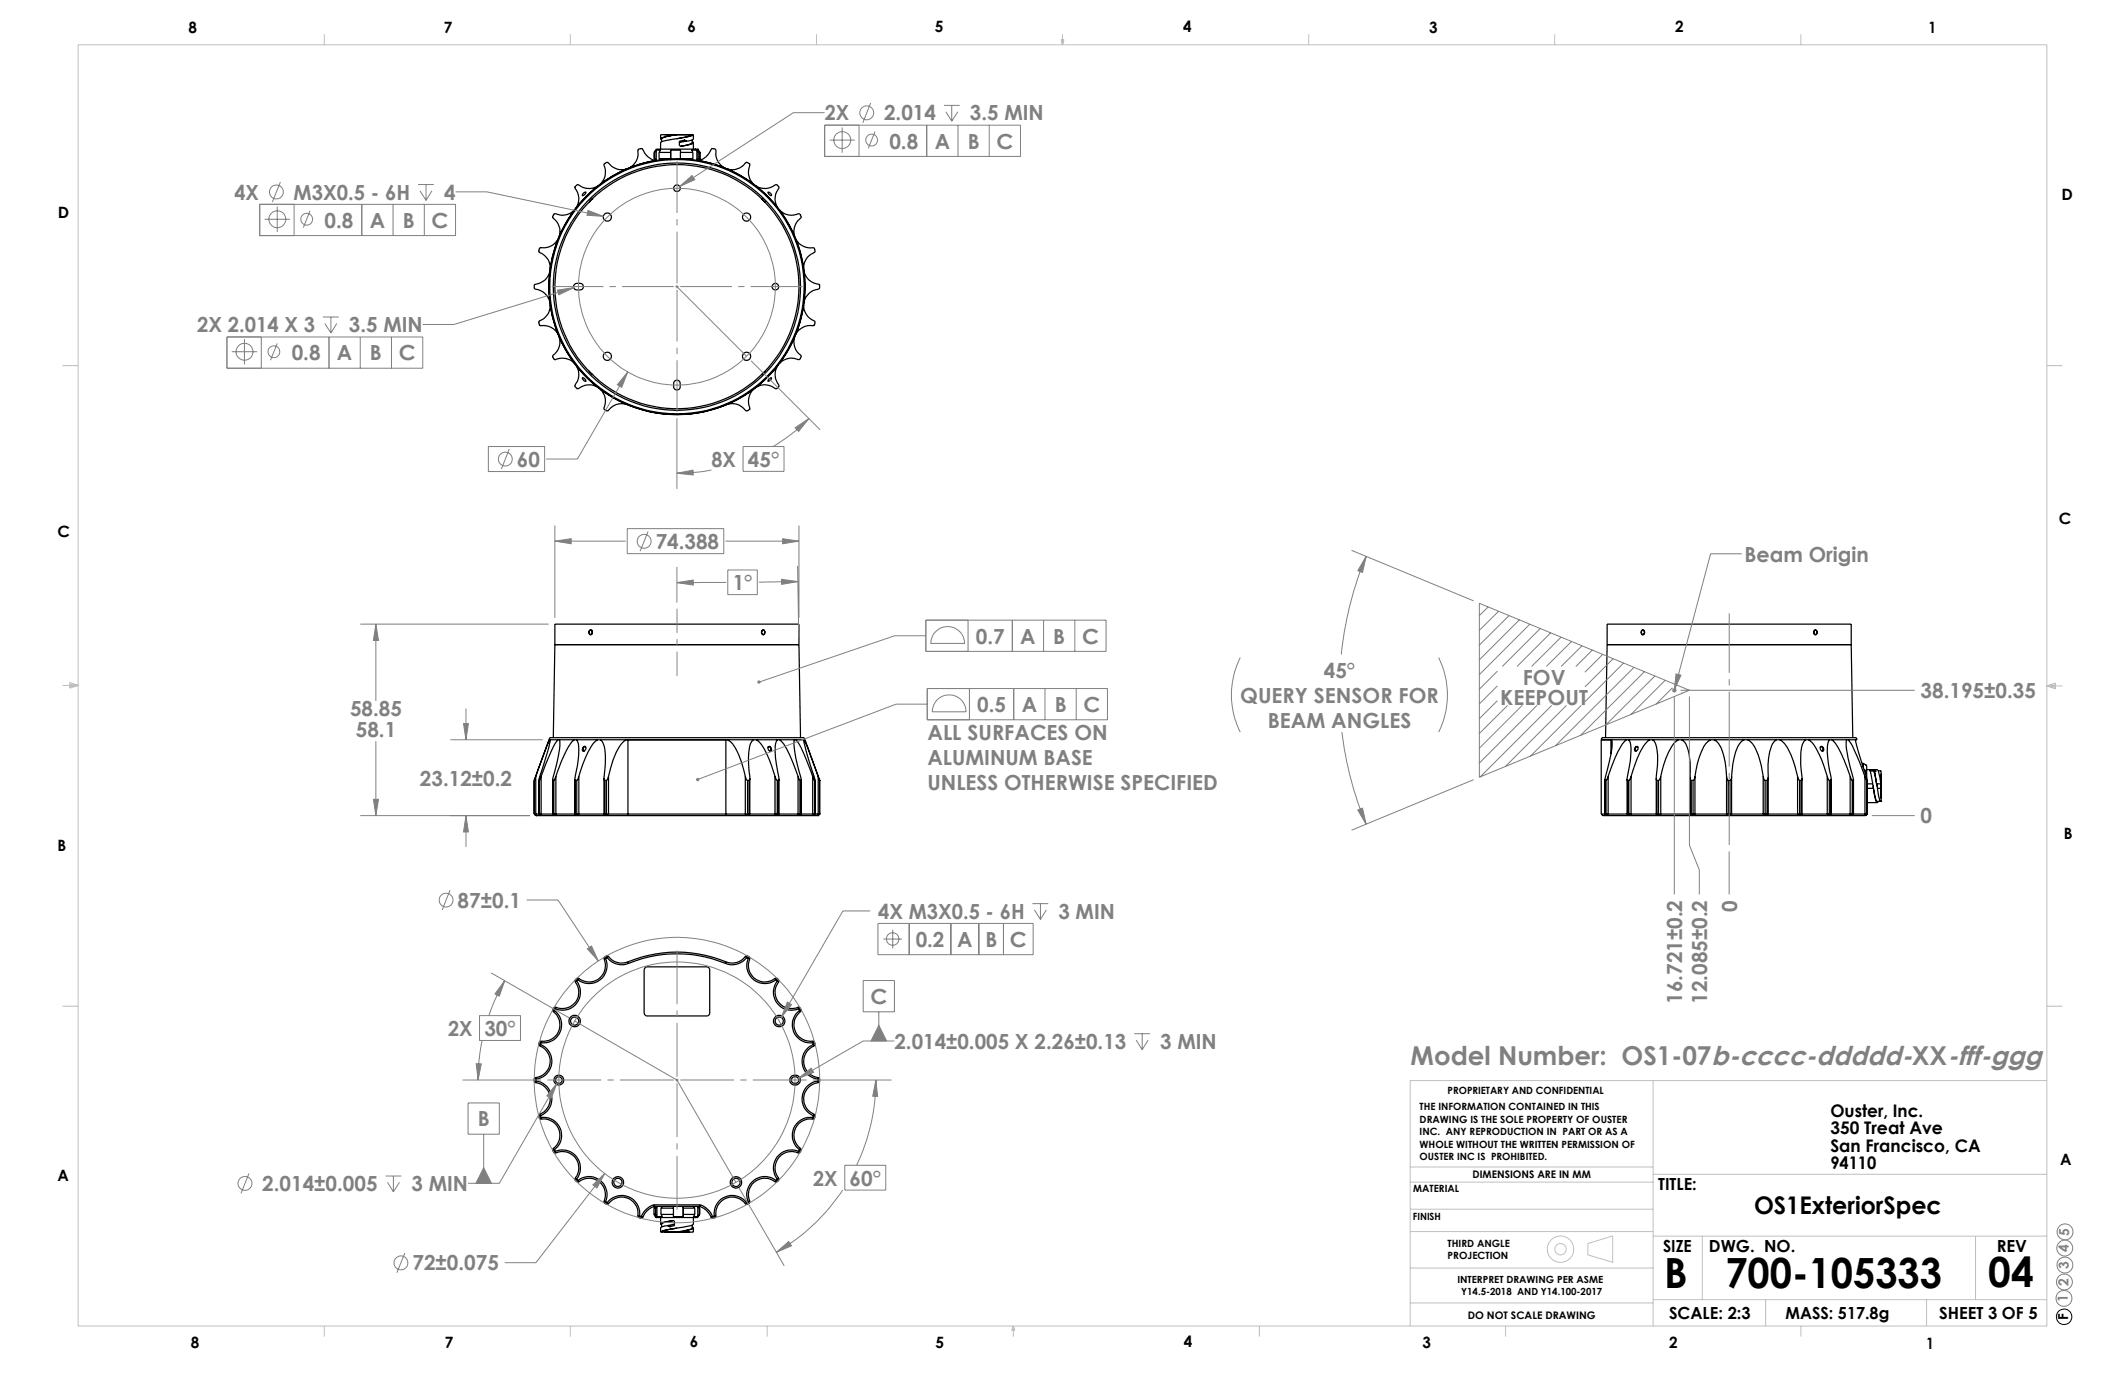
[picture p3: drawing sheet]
<svg xmlns="http://www.w3.org/2000/svg" width="432mm" height="279mm" viewBox="0 0 432 279" stroke-linecap="round" stroke-linejoin="round" font-family="sans-serif">
<g fill="none" stroke="#000" stroke-width=".25">
<path d="M118.6 39.2l.4-.2a.53 .53 0 0 1-.7 .7zM121.5 37.8a27 27 0 0 0-4.4 4.4M121.5 37.8a3.6 3.6 0 0 1-4.1-.3l-.2 .1-.4 .5a3.5 3.5 0 0 1 .3 4.1M122 37.4l-.5 .4M127.3 34.3a27.5 27.5 0 0 0-5.3 3.1M127.3 34.3a3.5 3.5 0 0 1-3.8-1.3h-.2l-.5 .4a3.9 3.9 0 0 1-.8 4M127.9 34.1l-.6 .2M132.9 31h.1M132.9 32.2h.1M132.9 31v1.2M132.9 32.2l.3 .4M133 31v1.2"/>
<path d="M133.3 30.5h.9l-.3 .5M133.3 30.5l-.3 .5M133.3 30.5v2.1l-.3-.4M133.4 32.6l-3.5 .8-2 .7M133.5 32.6a3.3 3.3 0 0 1-2.9-2.3l-.4-.1-.6 .3a3.4 3.4 0 0 1-1.7 3.6M133.9 32.2h2.4M133.9 32.2l.3 .3M133.9 31v1.2M135 27.4h5.1M136.2 27.6h.1M136.2 27.4h-2v.9l.2 .1M136.2 27.6l-2 .5"/>
<path d="M136.2 27.4v.2M136.2 27.4h.1M136.3 30.5h2v.5M136.3 30.5v.5h-2.4M136.3 32.2v.4M136.3 30.5v1.8M136.3 27.6l-1.7 .4-.2 .2v.6M136.3 27.4h1.2M136.3 27.4v.2M137.5 27.4l-1.2 .2M137.5 27.4h3.2M138.3 31h2.5"/>
<path d="M138.3 31v1.2h2.5M138.3 29.7h.1M138.4 29.7h.1M139 28.5h.1M139 28.5l-.8 .1-.2 .4a.5 .5 0 0 0 .4 .7M139 28.5h.1h-.1M139 28.5h.2M139.1 28.5l.1 .1M139.1 28.5h.1M139.2 28.6l.4 .1M139.2 28.6l.1 .1M139.2 28.6h.1"/>
<path d="M139.2 28.5l.1 .1M139.3 28.7h.1M139.3 28.7l-1.2 .3M140.6 29l-.8 .4-1.4 .3M140.7 28.4v.6M140.7 27.4h.2v.9l-.8 .3h-.8M140.7 27.4l-.6 .3-2.6 .5M140.7 28.8l.2 .1v1.4M140.8 32.2l-.2 .3M140.8 31v1.2M140.9 29.1l-.8 .3-1.7 .3M140.9 27.4l-1.1 .4-5.4 1-.2 .1v1.4"/>
<path d="M141.2 30.3h.1M141.6 30.5l.3 .5M141.6 30.5h-1.1l.3 .5M141.6 30.5v2.1l.3-.4M141.6 32.6a3.3 3.3 0 0 0 3-2.3l.3-.1 .6 .3a3.5 3.5 0 0 0 1.7 3.6M141.7 32.6l3.5 .8 2 .7M141.7 30.3h-8.4l-.4 .7M141.7 30.3h.1M141.7 30.3l.5 .7M141.9 31h.3M141.9 32.2h.3M141.9 31v1.2"/>
<path d="M142.2 32.2h.1M142.2 31h.1M142.2 32.2l-.3 .4M142.2 31v1.2M147.2 34.1l.6 .2M147.8 34.3a28.7 28.7 0 0 1 5.3 3.1M147.8 34.3a3.6 3.6 0 0 0 3.9-1.3l.2 .1 .5 .3a3.9 3.9 0 0 0 .7 4M153.1 37.4l.5 .4M153.6 37.8a25.5 25.5 0 0 1 4.4 4.4M153.6 37.8a3.7 3.7 0 0 0 4.1-.3l.2 .1 .4 .5a3.6 3.6 0 0 0-.4 3.8l.1 .3M156.1 39.1a.66 .66 0 0 1 .6 .7l-.4-.3zM111.7 55.2a27.1 27.1 0 0 0 0 6.1"/>
<path d="M111.7 55.2a3.5 3.5 0 0 1-3.1 2.7v.7a4.7 4.7 0 0 1 2.7 1.7l.4 1M111.8 54.5l-.1 .7M113.4 48.6a28.6 28.6 0 0 0-1.6 5.9M113.4 48.6a3.6 3.6 0 0 1-3.7 1.8l-.1 .3a.44 .44 0 0 0 .1 .6 3.2 3.2 0 0 1 2.1 3.2M113.6 48l-.2 .6M116.6 57.9l.4-.3h.9a.67 .67 0 0 1 .6 .6 .67 .67 0 0 1-.6 .7h-.9a.65 .65 0 0 1-.4-1zM116.7 42.7a30.6 30.6 0 0 0-3.1 5.3M116.7 42.7a3.5 3.5 0 0 1-4 .7l-.4 .7a3.7 3.7 0 0 1 1.3 3.9M117.1 42.2l-.4 .5M119.7 41h.1M120.3 40.4h.1M120.3 40.4l-.6 .6"/>
<path d="M154.8 40.4h.1M154.8 40.4l.6 .6M155.4 41h.1M158 42.2l.4 .5M158.4 42.7a27.7 27.7 0 0 1 3.1 5.3M158.4 42.7a3.6 3.6 0 0 0 4 .8l.2 .2a.43 .43 0 0 1 .1 .6 3.4 3.4 0 0 0-1.2 3.7M161.5 48l.2 .6M161.7 48.6a23.8 23.8 0 0 1 1.6 5.9M161.7 48.6a3.9 3.9 0 0 0 3.7 1.8l.2 .5v.3a3.4 3.4 0 0 0-2.3 3.3M163.3 54.5l.1 .7M163.4 55.2a22.6 22.6 0 0 1 0 6.1M163.4 55.2a3.6 3.6 0 0 0 3.1 2.7v.7a6 6 0 0 0-2.4 1.3l-.4 .7-.3 .7"/>
<path d="M111.7 61.3l.1 .6M111.8 61.9a28.6 28.6 0 0 0 1.6 6M111.8 61.9a3.5 3.5 0 0 1-2.3 3.4l.1 .6 .2 .2a3.5 3.5 0 0 1 3.6 1.8M113.4 67.9l.2 .6M113.6 68.5a28.7 28.7 0 0 0 3.1 5.3M113.6 68.5a3.6 3.6 0 0 1-1.3 3.9l.4 .7a3.7 3.7 0 0 1 4 .7M116.7 73.8l.4 .5M117.1 74.3a25.5 25.5 0 0 0 4.4 4.4M117.1 74.3a3.5 3.5 0 0 1-.3 4.1l.1 .3 .5 .3a3.5 3.5 0 0 1 4.1-.3M118.4 76.8a.66 .66 0 0 1 .6 .7l-.4-.2zM119.7 75.5h.1M119.7 75.5l.6 .6"/>
<path d="M120.3 76.1h.1M121.5 78.7l.5 .4M122 79.1a25.2 25.2 0 0 0 5.3 3.1M122 79.1a3.5 3.5 0 0 1 .7 3.9l.3 .3a.43 .43 0 0 0 .6 .1 3.4 3.4 0 0 1 3.7-1.2M137.2 77.3a.65 .65 0 0 1 1 .6v.7a.67 .67 0 0 1-.7 .6 .67 .67 0 0 1-.6-.6v-.9zM153.1 79.1a26.1 26.1 0 0 1-5.3 3.1M153.1 79.1a4 4 0 0 0-.7 4l-.5 .4h-.3a3.5 3.5 0 0 0-3.8-1.3M153.6 78.7l-.5 .4M154.8 76.1h.1M155.4 75.5h.1M155.4 75.5l-.6 .6M156.3 77l.4-.3a.54 .54 0 0 1-.7 .7z"/>
<path d="M158 74.3a24.1 24.1 0 0 1-4.4 4.4M158 74.3a4.1 4.1 0 0 0 .3 4.2l-.1 .2a.46 .46 0 0 1-.7 .2 3.3 3.3 0 0 0-3.9-.2M158.4 73.8l-.4 .5M161.5 68.5a26.1 26.1 0 0 1-3.1 5.3M161.5 68.5a3.8 3.8 0 0 0 1.3 3.9l-.2 .6-.3 .1a3.5 3.5 0 0 0-3.9 .7M161.7 67.9l-.2 .6M163.3 61.9a23.8 23.8 0 0 1-1.6 6M163.3 61.9a4 4 0 0 0 2.3 3.5v.2a.49 .49 0 0 1-.5 .6 3.4 3.4 0 0 0-3.4 1.7M163.4 61.3l-.1 .6M127.3 82.2h.1a26.2 26.2 0 0 0 20.4 0M112.7 131h49.6M112.7 131v-4.2h49.6v4.2"/>
<path d="M112.7 131l-.3 18.9M119.8 128.1a.4 .4 0 0 1 .5 .1 .4 .4 0 0 1 0 .5 .37 .37 0 0 1-.5 .2 .37 .37 0 0 1-.1-.6zM119.8 128.2a.36 .36 0 0 1 .5 .3 .36 .36 0 0 1-.5 .3l-.1-.3zM119.9 128.9l.2 .1M120.1 128l-.2 .1M154.9 128.1a.46 .46 0 0 1 .6 .3 .46 .46 0 0 1-.4 .6l-.4-.4zM154.9 128.2a.36 .36 0 0 1 .5 .3 .36 .36 0 0 1-.5 .3l-.1-.3zM155 128l.2 .1M155.2 128.9l-.2 .1M162.3 131l.4 18.9M326.6 131h49.6M326.6 131v-4.2h49.6v4.2"/>
<path d="M326.6 131l-.4 18.9M333.6 128.2a.37 .37 0 0 1 .6 .3 .37 .37 0 0 1-.6 .3zM333.6 128.1a.46 .46 0 0 1 .6 .3 .46 .46 0 0 1-.2 .5 .48 .48 0 0 1-.5-.3 .48 .48 0 0 1 .1-.5zM333.7 128.9l.2 .1M333.9 128l-.2 .1M368.7 128.1a.46 .46 0 0 1 .6 .3 .46 .46 0 0 1-.3 .5 .48 .48 0 0 1-.5-.2 .48 .48 0 0 1 .2-.6zM368.8 128.1a.41 .41 0 0 1 .4 .4 .41 .41 0 0 1-.4 .4l-.2-.4zM368.9 128l.1 .1M369 128.9l-.1 .1M376.2 131l.3 18.9M108.5 158.6h.1M108.5 158.6v6.8"/>
<path d="M108.9 157.8l-.4 .8M108.9 157.8v7.6M109.5 158.5v6.9M109.5 158.6h.1M109.5 158.6v6.8M109.6 158.6v6.8M110 157.8l-.4 .8M110 157.8v7.6M111.5 150.3h.2M111.5 150.3l.2-.4h51.7l.1 .4M111.5 150.3l-3 8.3M111.7 150.3l-2.8 7.5"/>
<path d="M111.7 150.3h.1M111.8 150.3a24.2 24.2 0 0 1-1.4 5.3l-.9 3M111.8 150.3h1.6M112.3 158.4v7M112.4 158.6h.1M112.4 158.6v6.8M112.5 158.6v6.8M113 157.8l-.5 .8M113 157.8v7.6M113.4 150.3l-.1 .1a30.3 30.3 0 0 0-3.3 7.4M113.4 150.3h.2M113.6 150.3l.1 .1a5.6 5.6 0 0 1-.2 3.1l-1.2 4.7 .1 .4"/>
<path d="M113.6 150.3h3.1M116.7 150.3a6.6 6.6 0 0 0-2 3.1l-1.7 4.4M116.7 150.3h.4M116.8 158.3v7.1M116.9 158.6h.3M116.9 158.6v6.8M117.1 150.3l.4 .9 .1 1.1a26.9 26.9 0 0 1-.8 5.8l.1 .5M117.1 150.3h4.4M117.2 158.6v6.8M117.6 157.8l-.4 .8M117.6 157.8v7.6M118.5 151.8l.2-.1a.48 .48 0 0 1 .3 .6 .48 .48 0 0 1-.6 .2z"/>
<path d="M118.9 151.7h-.2M119 151.8a.4 .4 0 0 0-.5 .3 .4 .4 0 0 0 .2 .5M121.5 150.3l-.2 .1a5.3 5.3 0 0 0-1.8 2.4l-1.1 2.5-.8 2.5M121.5 150.3h.5M122 150.3a3.6 3.6 0 0 1 1 3.2l-.3 4.4 .1 .6 .1 .1M122 150.3h5.3M122.7 158.1v7.3M122.9 158.6h.3M122.9 158.6v6.8M123.2 158.6v6.8M123.6 157.8l-.1 .5-.3 .3M123.6 157.8v7.6"/>
<path d="M127.3 150.3a4 4 0 0 0-2.1 2.5l-.6 1.6-1 3.4M127.3 150.3h.3M127.6 150.3h19.9M127.6 150.3v15.1M147.5 150.3h.3M147.5 150.3v15.1M147.8 150.3a5.1 5.1 0 0 1 2.3 3.2l1.3 4.3M147.8 150.3h5.3M151.4 157.8l.2 .4 .3 .4M151.4 157.8v7.6M151.9 158.6h.3M151.9 158.6v6.8"/>
<path d="M152.2 158.6v6.8M152.4 158.1v7.3M153.1 150.3a1.82 1.82 0 0 0-.8 1.4 26.7 26.7 0 0 0 .1 6.7l-.2 .2M153.1 150.3h.5M153.6 150.3l1.1 .9 .7 1.1a27.6 27.6 0 0 1 2.1 5.5M153.6 150.3h4.4M156.1 151.9v-.1a.4 .4 0 0 1 .5 .2 .4 .4 0 0 1-.2 .6M156.1 151.7a.52 .52 0 0 1 .6 .3 .52 .52 0 0 1-.1 .6 .63 .63 0 0 1-.5-.9zM156.2 151.7h.2M157.5 157.8l.4 .8M157.5 157.8v7.6M157.9 158.6h.3"/>
<path d="M157.9 158.6v6.8M158 150.3a1.8 1.8 0 0 0-.5 1.4 27.7 27.7 0 0 0 .8 6.4l-.1 .5M158 150.3h.4M158.2 158.6v6.8M158.3 158.3v7.1M158.4 150.3l.9 .9 .6 1.1 2.3 5.5M158.4 150.3h3.1M161.5 150.3l-.1 .1a19 19 0 0 0 1.3 7.6l.1 .6M161.5 150.3h.2M161.7 150.3l.3 .3a29.5 29.5 0 0 1 3.1 7.2M161.7 150.3h1.6M162.2 157.8l.4 .8"/>
<path d="M162.2 157.8v7.6M162.6 158.6h.2M162.6 158.6v6.8M162.8 158.6v6.8M162.8 158.4v7M163.3 150.3l.6 2.5 1.7 5.7-.1 .1M163.3 150.3h.1M163.4 150.3l.7 1.6 2.2 5.9M163.4 150.3h.2l2.9 8.3M165.1 157.8l.4 .8M165.1 157.8v7.6M165.5 158.6v6.8"/>
<path d="M165.6 158.5v6.9M166.3 157.8l.2 .8M166.3 157.8v7.6M166.5 158.6h.1M166.5 158.6v6.8M325.4 150.3h1.9M325.4 150.3l.1-.4h51.7l.2 .4h-.4M325.4 150.3v15.1M326.1 158.4v7M326.1 158.6h.3M326.1 158.6v6.8M326.4 158.6v6.8"/>
<path d="M326.8 157.8l-.4 .8M326.8 157.8v7.6M327.3 150.3h.1M327.3 150.3v2.9M327.4 150.3l.2 .6a37.8 37.8 0 0 1-1.5 7.4v.3M327.4 150.3h3.1M330.5 150.3l-.1 .1a11.8 11.8 0 0 0-2.7 4.9l-.9 2.5M330.5 150.3h.4M330.6 158.3v7.1M330.7 158.6h.3M330.7 158.6v6.8M330.9 150.3l.4 .6 .1 1.4a23.3 23.3 0 0 1-.7 5.6v.7"/>
<path d="M330.9 150.3h4.4M331 158.6v6.8M331.4 157.8l-.4 .8M331.4 157.8v7.6M332.3 151.8l.2-.1a.46 .46 0 0 1 .4 .5 .46 .46 0 0 1-.4 .4 .4 .4 0 0 1-.4-.3 .4 .4 0 0 1 .2-.5zM332.7 151.7h-.2M332.8 151.8a.4 .4 0 0 0-.5 .2 .4 .4 0 0 0 .2 .6M335.3 150.3l-.2 .1a9.3 9.3 0 0 0-2.9 4.9l-.8 2.5M335.3 150.3h.5M335.8 150.3a2.34 2.34 0 0 1 .9 2 22.2 22.2 0 0 1-.2 5.8l.2 .5M335.8 150.3h5.3M336.5 158.1v7.3"/>
<path d="M336.7 158.6h.3M336.7 158.6v6.8M337 158.6v6.8M337.5 157.8l-.3 .6-.2 .2M337.5 157.8v7.6M341.1 150.3a4.2 4.2 0 0 0-2 2.5l-1 2.5-.6 2.5M341.1 150.3h.6M341.7 150.3a3.7 3.7 0 0 1 1.6 3.2l.1 1.4v3.2l.3 .5M341.7 150.3h6M343.4 157.9v7.5M343.7 158.6h.3M343.7 158.6v6.8"/>
<path d="M344 158.6v6.8M344.4 157.8l-.1 .6-.3 .2M344.4 157.8v7.6M347.7 150.3a3.6 3.6 0 0 0-2 2.5 19.1 19.1 0 0 0-1.3 5M347.7 150.3h.6M348.3 150.3a4.2 4.2 0 0 1 1.9 3.2l.4 1.4 .2 2.9M348.3 150.3h6.1M350.8 157.8l.2 .6 .2 .2M350.8 157.8v7.6M351.2 158.6h.3M351.2 158.6v7.1M351.5 158.6v7.1"/>
<path d="M351.9 157.8l-.1 .6-.3 .2M351.9 157.8v7.6M354.4 150.3l-1 .9-.7 1.6a20.1 20.1 0 0 0-.8 5M354.4 150.3h.7M355.1 150.3l.8 .6a10.1 10.1 0 0 1 2 4.7l.4 2.2M355.1 150.3h5.9M358.3 157.8l.1 .5 .3 .3M358.3 157.8v7.6M358.7 158.6h.4M358.7 158.6v6.8M359.1 158.6v6.8M359.3 157.9v7.5"/>
<path d="M361 150.3a2.16 2.16 0 0 0-1.1 1.4 17.6 17.6 0 0 0-.6 6.4l-.2 .5M361 150.3h.6M361.6 150.3l1.1 .9a16.3 16.3 0 0 1 2.6 6.6M361.6 150.3h5.4M365.3 157.8l.2 .6 .2 .2M365.3 157.8v7.6M365.7 158.6h.3M365.7 158.6v6.8M366 158.6v6.8M366.2 158.1v7.3M367 150.3a1.96 1.96 0 0 0-.9 1.4 28.4 28.4 0 0 0 .1 6.7l-.2 .2M367 150.3h.5"/>
<path d="M367.5 150.3l1 .9 .6 1.1a24.7 24.7 0 0 1 2.2 5.5M367.5 150.3h4.3M369.9 151.9v-.1a.4 .4 0 0 1 .5 .3 .4 .4 0 0 1-.2 .5M370 151.7a.51 .51 0 0 1 .5 .3 .51 .51 0 0 1-.2 .6 .61 .61 0 0 1-.3-.9zM370.1 151.7h.1M371.3 157.8l.4 .8M371.3 157.8v7.6M371.7 158.6h.3M371.7 158.6v6.8M371.8 150.3a1.66 1.66 0 0 0-.5 1.4 32.8 32.8 0 0 0 .8 6.7l-.1 .2M371.8 150.3h.4M372 158.6v6.8"/>
<path d="M372.1 158.3v7.1M372.2 150.3l.2 .1a16.5 16.5 0 0 1 3.2 6.3l.4 1.1M372.2 150.3h3.1M375.3 150.3l-.1 .1a20.5 20.5 0 0 0 1.4 7.6v.6M375.3 150.3h.2M375.5 150.3l.1 .1a17.1 17.1 0 0 1 2.5 5.2l.9 2.2M375.5 150.3h1.5M376 157.8l.4 .8M376 157.8v7.6M376.4 158.6h.2M376.4 158.6v6.8M376.6 158.6v6.8"/>
<path d="M376.6 158.4v7M377 150.3l.8 2.9 1.6 5.2v.1l-.1 .1M378.4 155.1h.2M378.6 155.1v.9M378.6 155.1l.5 .3M378.8 156.4l.3 .2M378.8 156.6h.3M379 157.8l.3 .8M379 157.8v7.6M379 155.4h.1M379.1 156.6v.8M379.1 155.4l.2 .1v2.5"/>
<path d="M379.3 156.4h2.1a5.8 5.8 0 0 1 .8 2.9M379.3 158.6v6.8M379.4 158.5v6.9M379.4 159.3h1.1M380.2 156.4h.4M380.2 156.4l-.3 .1 .6 2.8M380.2 156.4l.1 .3M380.3 156.7h-.3M380.3 156.7h.3M380.5 159.3l.2 .9M380.6 159.7h.1M380.6 159.7l.3 1.8a1.36 1.36 0 0 0 .5 1.3"/>
<path d="M380.6 156.7l.3 .5M380.6 156.7h.2M380.6 156.4h.2M380.6 156.4v.3M380.8 156.4h.2M380.8 156.7h.2M380.8 156.4v.3M380.9 157.2h.1M380.9 157.1v.2M380.9 157.1l.4 2.2M380.9 157.3l.5 2.4M381 156.4l.1 .3"/>
<path d="M381 156.4v.3M381 156.7v.1M381.1 156.8l-.2 .2M381.1 156.7v.1M381.1 156.7h.1M381.3 159.3h.9M381.3 159.3l.2 .9M381.4 159.7h.1M381.6 156.6h.6M382 156.6h.2M382.2 159.3v.2M382.2 156.6v2.9"/>
<path d="M382.2 157.2v5M382.2 159.5v.7M108.5 165.4h.4M108.5 165.4h.1M108.5 165.4l.4 .3M108.9 165.4h.6M108.9 165.4v.3M108.9 165.7h.9M108.9 165.7h.1M109.5 165.4l.3 .3M109.5 165.4h.1M109.6 165.4h.4"/>
<path d="M109.6 165.4l.3 .3M109.8 165.7h.1M109.9 165.7h2.7M110 165.4h2.3M110 165.4l-.1 .3M112.3 165.4h.1M112.3 165.4l.3 .3M112.4 165.4h.1M112.4 165.4l.2 .3M112.5 165.4h.5M112.5 165.4l.3 .3M112.6 165.7h.2"/>
<path d="M112.8 165.7h4.4M113 165.4h3.8M113 165.4l-.2 .3M116.8 165.4h.1M116.8 165.4l.4 .3M116.9 165.4h.3M116.9 165.4l.3 .3M117.2 165.7h.2M117.2 165.4h.4M117.2 165.4l.2 .3M117.4 165.7h5.6M117.6 165.4h5.1"/>
<path d="M117.6 165.4l-.2 .3M122.7 165.4h.2M122.7 165.4l.3 .3M122.9 165.4h.3M122.9 165.4l.1 .3M123 165.7h.4M123.2 165.4h.4M123.2 165.4l.2 .3M123.4 165.7h4.3M123.6 165.4h4M123.6 165.4l-.2 .3M127.6 165.4h19.9"/>
<path d="M127.6 165.4l.1 .3M127.7 165.7h19.7M147.4 165.7h4.3M147.5 165.4h3.9M147.5 165.4l-.1 .3M151.4 165.4h.5M151.4 165.4l.3 .3M151.7 165.7h.3M151.9 165.4h.3M151.9 165.4l-.2 .3M152 165.7h5.7M152.2 165.4h.2"/>
<path d="M152.2 165.4l-.2 .3M152.4 165.4h5.1M152.4 165.4l-.4 .3M157.5 165.4h.4M157.5 165.4l.2 .3M157.7 165.7h.2M157.9 165.4h.3M157.9 165.7h4.4M157.9 165.4l-.2 .3M158.2 165.4h.1M158.2 165.4l-.3 .3M158.3 165.4h3.9"/>
<path d="M158.3 165.4l-.4 .3M162.2 165.4h.4M162.2 165.4l.1 .3M162.3 165.7h.2M162.5 165.7h2.7M162.6 165.4h.2M162.6 165.4l-.3 .3M162.8 165.4h.1M162.8 165.4l-.3 .3M162.8 165.4h2.3M165.1 165.4h.4M165.1 165.4l.1 .3"/>
<path d="M165.2 165.7h.1M165.3 165.7h.9M165.5 165.4h.1M165.5 165.4l-.3 .3M165.6 165.4h.1M165.6 165.4h.7M165.6 165.4l-.3 .3M166.2 165.7h.1M166.3 165.4h.2M166.3 165.4l-.1 .3M166.5 165.4h.1M166.5 165.4l-.3 .3"/>
<path d="M325.4 165.4h.7M325.4 165.4l.3 .3h.7M326.1 165.4h.1M326.1 165.4l.3 .3M326.1 165.4h.3M326.4 165.4h.4M326.4 165.4l.2 .3M326.4 165.7h.2M326.6 165.7h4.4M326.8 165.4h3.8M326.8 165.4l-.2 .3M330.6 165.4h.1"/>
<path d="M330.6 165.4l.4 .3M330.7 165.4h.3M330.7 165.4l.3 .3M331 165.4h.4M331 165.7h.2M331 165.4l.2 .3M331.2 165.7h5.7M331.4 165.4h5.1M331.4 165.4l-.2 .3M336.5 165.4h.2M336.5 165.4l.4 .3M336.7 165.4h.3"/>
<path d="M336.7 165.4l.2 .3M336.9 165.7h.3M337 165.4h.5M337 165.4l.2 .3M337.2 165.7h6.5M337.5 165.4h5.9M337.5 165.4l-.3 .3M343.4 165.4h.3M343.4 165.4l.3 .3M343.7 165.4h.3M343.7 165.4v.3M343.7 165.7h.4"/>
<path d="M344 165.4h.4M344 165.4l.1 .3M344.1 165.7h7.1M344.4 165.4h6.4M344.4 165.4l-.3 .3M350.8 165.4h1.1M350.8 165.4l.4 .3M351.2 165.7h.3M351.5 165.7h7.1M351.9 165.4h6.4M351.9 165.4l-.4 .3M358.3 165.4h.4"/>
<path d="M358.3 165.4l.3 .3M358.6 165.7h.4M358.7 165.4h.4M358.7 165.4l-.1 .3M359 165.7h6.5M359.1 165.4h.2M359.1 165.4l-.1 .3M359.3 165.4h6M359.3 165.4l-.3 .3M365.3 165.4h.4M365.3 165.4l.2 .3M365.5 165.7h.4"/>
<path d="M365.7 165.4h.3M365.7 165.4l-.2 .3M365.9 165.7h5.6M366 165.4h.2M366 165.4l-.1 .3M366.2 165.4h5.1M366.2 165.4l-.3 .3M371.3 165.4h.4M371.3 165.4l.2 .3M371.5 165.7h.3M371.7 165.4h.3M371.7 165.4l-.2 .3"/>
<path d="M371.8 165.7h4.3M372 165.4h.1M372 165.4l-.2 .3M372.1 165.4h3.9M372.1 165.4l-.3 .3M376 165.4h.4M376 165.4l.1 .3M376.1 165.7h.2M376.3 165.7h2.7M376.4 165.4h.2M376.4 165.4l-.3 .3M376.6 165.4h.1"/>
<path d="M376.6 165.4l-.3 .3M376.6 165.4h2.4M379 165.4h.3M379 165.4v.3M379.3 165.4h.1M379.3 165.4l-.3 .3M379.4 165.4h.1M379.4 165.4l-.4 .3M379.4 163.1h2M379.4 160.2h1.3M380.7 160.2a6.7 6.7 0 0 0 .7 2.9l.2-.3M381.4 162.8h.8"/>
<path d="M381.5 160.2l.5 2.6h.2M381.5 160.2h.7M382.2 160.2v2.6M382.2 162.8h.1M116.9 199.5a3.3 3.3 0 0 1 0 4.1 3.3 3.3 0 0 1-3.9 1.1M116.9 199.1v.4M116.9 199.1l.3 .2M117.2 199.3a3.7 3.7 0 0 1 0 4.5 3.7 3.7 0 0 1-4.4 1.2M117.2 199.3l-.3 .2M117.2 198.8l-.3 .3M117.2 198.8h.4M117.2 198.8l.2 .3"/>
<path d="M117.4 199.1l-.2 .2M117.6 198.8l-.2 .3M122.8 194.9a3.4 3.4 0 0 1-1.1 3.9 3.4 3.4 0 0 1-4.1 0M122.9 194.5l-.2 .1 .1 .3M122.9 194.5l.1 .2M123 194.7a3.7 3.7 0 0 1-1.1 4.4 3.7 3.7 0 0 1-4.5 0M123 194.7l-.2 .2M123.2 194.3l-.3 .2M123.2 194.3h.4M123.2 194.3l.2 .3M123.4 194.6l-.4 .1M123.4 194.6a3.7 3.7 0 0 0 4.3 1.2"/>
<path d="M123.6 194.3a3.3 3.3 0 0 0 4 1.1M123.6 194.3l-.2 .3M127.6 195.4a26 26 0 0 1 19.9 0M127.6 195.4l.1 .4M127.7 195.8a25.8 25.8 0 0 1 19.7 0M131 196.7l.4-.2h12.1a.66 .66 0 0 1 .7 .6v8.7a.61 .61 0 0 1-.7 .6h-11.9a.66 .66 0 0 1-.7-.6zM147.5 195.4l-.1 .4M151.4 194.3a3.3 3.3 0 0 1-3.9 1.1M151.4 194.3l.3 .3M151.7 194.6a3.7 3.7 0 0 1-4.3 1.2M151.7 194.6l.3 .1M151.9 194.3l.3 .2"/>
<path d="M151.9 194.3h-.5M151.9 194.3l-.2 .3M152 194.7a3.7 3.7 0 0 0 1.2 4.4 3.7 3.7 0 0 0 4.5 0M152 194.7l.4 .2M152.2 194.5l.2 .4M152.2 194.5l-.2 .2M152.4 194.9a3.3 3.3 0 0 0 1 4 3.3 3.3 0 0 0 4.1-.1M157.5 198.8h.4M157.5 198.8l.2 .3M157.7 199.1l.2 .2M157.9 199.3a3.7 3.7 0 0 0 0 4.5 3.7 3.7 0 0 0 4.4 1.2M157.9 198.8l.3 .3"/>
<path d="M157.9 198.8l-.2 .3M157.9 199.3l.3 .2M158.2 199.1v.4M158.2 199.1l-.3 .2M158.2 199.5a3.3 3.3 0 0 0 0 4.1 3.3 3.3 0 0 0 4 1.1M108.5 219.7l.4 .3M108.5 219.3v.4M108.5 219.7h.4M108.5 219.3h.4M108.9 220a3.3 3.3 0 0 1 2.9 2.9 3.3 3.3 0 0 1-2.1 3.5M108.9 219l-.4 .3M108.9 219v.3"/>
<path d="M108.9 219.7a3.7 3.7 0 0 1 3.2 3.1 3.7 3.7 0 0 1-2.3 3.9M108.9 219.3v.4M108.9 219.7v.3M109.5 212.2l.2 .3M109.5 212.2h.3M109.6 211.8l-.1 .4M109.6 211.8l.3 .1M109.7 212.5a3.3 3.3 0 0 1 2.1 3.6 3.3 3.3 0 0 1-2.9 2.9M109.8 212.2a3.7 3.7 0 0 1 2.3 3.9 3.7 3.7 0 0 1-3.2 3.2M109.8 212.2l-.1 .3M109.9 211.9l-.1 .3M110 211.6l-.4 .2"/>
<path d="M110 211.6l-.1 .3M112.4 205.1v.5M112.4 205.1l.2 .2M112.4 205.6a3.3 3.3 0 0 1 1.1 3.9 3.3 3.3 0 0 1-3.5 2.1M112.5 204.8l-.1 .3M112.5 204.8l.3 .2M112.6 205.3a3.7 3.7 0 0 1 1.2 4.4 3.7 3.7 0 0 1-3.9 2.2M112.6 205.3l-.2 .3M112.8 205l-.2 .3M113 204.7l-.5 .1M113 204.7l-.2 .3M161.5 218.5a1.01 1.01 0 0 0-1 1 1.01 1.01 0 0 0 1 1"/>
<path d="M161.5 218.8a.67 .67 0 0 0-.7 .7 .67 .67 0 0 0 .7 .6M161.5 218.5h.1M161.5 218.5v.3M161.5 218.8h.1M161.6 218.5a1.01 1.01 0 0 1 1 1 1.01 1.01 0 0 1-1 1M161.6 218.8a.67 .67 0 0 1 .7 .7 .67 .67 0 0 1-.7 .6M161.6 218.5v.3M162.2 204.7l.4 .1M162.2 204.7l.1 .3M162.3 205l.2 .3M162.5 205.3a3.7 3.7 0 0 0-1.2 4.4 3.7 3.7 0 0 0 3.9 2.2M162.5 205.3l.2 .3"/>
<path d="M162.6 204.8l.2 .3M162.6 204.8l-.3 .2M162.7 205.6a3.4 3.4 0 0 0-1.1 3.9 3.4 3.4 0 0 0 3.5 2.1M162.8 205.1l-.1 .5M162.8 205.1l-.3 .2M165.1 211.6l.4 .2M165.1 211.6l.1 .3M165.2 211.9l.1 .3M165.3 212.2a3.7 3.7 0 0 0-2.3 3.9 3.7 3.7 0 0 0 3.2 3.2M165.3 212.2l.1 .3M165.4 212.5a3.3 3.3 0 0 0-2.1 3.6 3.3 3.3 0 0 0 3 2.9M165.5 211.8l.1 .4"/>
<path d="M165.5 211.8l-.3 .1M165.6 212.2l-.2 .3M165.6 212.2h-.3M166.2 219.3v.4M166.2 219.7a3.7 3.7 0 0 0-3.2 3.1 3.7 3.7 0 0 0 2.3 3.9M166.2 219.7l.1 .3M166.2 219.7h.3M166.2 219.3h.3M166.3 220a3.3 3.3 0 0 0-3 2.9 3.3 3.3 0 0 0 2.1 3.5M166.3 219l.2 .3M166.3 219l-.1 .3M166.5 219.7l-.2 .3"/>
<path d="M166.5 219.3v.4M109.5 226.8l.1 .4M109.6 227.2l.1 .1 .3 .1M109.7 226.4l-.2 .4M109.7 226.4l.1 .3M109.8 226.7l.1 .4M109.8 226.7l-.3 .1M109.9 227.1a3.7 3.7 0 0 1 3.9 2.2 3.7 3.7 0 0 1-1.2 4.3M109.9 227.1l.1 .3M109.9 227.1l-.3 .1M110 227.4a3.3 3.3 0 0 1 3.5 2 3.3 3.3 0 0 1-1.1 4M112.4 233.8l.1 .3"/>
<path d="M112.4 233.4v.4M112.4 233.4l.2 .2M112.5 234.1l.5 .2M112.6 233.6l.2 .4M112.6 233.6l-.2 .2M112.8 234a3.7 3.7 0 0 1 4.4 1.1 3.7 3.7 0 0 1 0 4.5M112.8 234l.2 .3M112.8 234l-.3 .1M113 234.3a3.3 3.3 0 0 1 3.9 1 3.3 3.3 0 0 1 0 4.1M116.9 239.4v.5M116.9 239.4l.3 .2M116.9 239.9l.3 .2"/>
<path d="M117.2 239.6l.2 .3M117.2 239.6l-.3 .3M117.4 239.9a3.7 3.7 0 0 1 4.5-.1 3.7 3.7 0 0 1 1.1 4.4M117.4 239.9l.2 .2M117.4 239.9l-.2 .2M157.7 239.9a3.7 3.7 0 0 0-4.5-.1 3.7 3.7 0 0 0-1.2 4.4M157.7 239.9l-.2 .2M157.7 239.9l.2 .2M157.9 239.6l-.2 .3M157.9 239.6l.3 .3M158.2 239.9l-.3 .2M158.2 239.4v.5"/>
<path d="M158.2 239.4l-.3 .2M161.5 220.5h.1M161.5 220.1v.4M161.5 220.1h.1M161.6 220.1v.4M162.2 234.3a3.3 3.3 0 0 0-4 1 3.3 3.3 0 0 0 0 4.1M162.3 234a3.7 3.7 0 0 0-4.4 1.1 3.7 3.7 0 0 0 0 4.5M162.3 234l-.1 .3M162.3 234l.3 .1M162.5 233.6l-.2 .4M162.5 233.6l.3 .2M162.6 234.1l-.4 .2"/>
<path d="M162.7 233.4l.1 .4M162.7 233.4l-.2 .2M162.8 233.8l-.2 .3M165.1 227.4a3.3 3.3 0 0 0-3.5 2 3.3 3.3 0 0 0 1.1 4M165.2 227.1a3.7 3.7 0 0 0-3.9 2.2 3.7 3.7 0 0 0 1.2 4.3M165.2 227.1l-.1 .3M165.2 227.1l.3 .1M165.3 226.7l-.1 .4M165.3 226.7l.3 .1M165.4 226.4l.2 .4M165.4 226.4l-.1 .3M165.5 227.2l-.1 .2h-.3"/>
<path d="M165.6 226.8l-.1 .4M117.2 240.1h.4M117.6 240.1a3.3 3.3 0 0 1 4.1 0 3.3 3.3 0 0 1 1.1 4M122.8 244.1l.1 .4M122.8 244.1l.2 .1M122.9 244.5l.3 .2M123 244.2l.4 .2M123 244.2l-.1 .3M123.4 244.4a3.7 3.7 0 0 1 4.3-1.2 3.7 3.7 0 0 1 2.3 3.9M123.4 244.4l.2 .2M123.4 244.4l-.2 .3M123.6 244.6a3.3 3.3 0 0 1 4-1.1 3.3 3.3 0 0 1 2 3.6"/>
<path d="M123.6 244.6l-.4 .1M129.6 247.1l.3 .3M129.6 247.1h.4M129.9 247.4l.3 .1M130 247.1l.3 .1M130 247.1l-.1 .3M130.3 247.2l.3 .1M130.3 247.2l-.1 .3M130.6 247.3l-.4 .2M132.8 244.8a4.1 4.1 0 0 0-2.5 2.4M132.8 244.8l.1 .3M132.8 244.8h9.5"/>
<path d="M132.9 245.1a3.7 3.7 0 0 0-2.3 2.2M132.9 246.8h.3M132.9 245.5h.3M132.9 246.8h.1M132.9 245.5h.1M132.9 245.5v1.3M132.9 246.8l.4 .6M132.9 245.1h9.3M133.2 246.8l.3 .4M133.2 245.5l.3-.4v2.1M133.2 245.1l-.3 .4M133.2 245.5v1.3"/>
<path d="M133.3 247.4h.1M134.2 247.4v1.4l.2 .1M134.3 246.8l.3 .4h-1.1M134.3 246.8h2.5M134.3 245.5h2.5M134.3 245.5v1.3M134.4 250.4h3.1M134.6 245.1l-.3 .4M135 250.4h5.1zM135.5 249h.2M135.7 249.1h.2M135.8 249.1h-.8l-.8 .3v1h.2"/>
<path d="M135.8 249.1l.1 .1M135.8 249h.1M135.8 249l.1 .1M135.8 249.1h.1M135.9 249.2h.1M135.9 249.1l.1 .1M136 249.2h.1M136.1 249.2h.1M136.7 248h.1a.32 .32 0 0 1 .3 .5v.3M136.7 248l-1.7 .3-.8 .3M136.7 248h.1M136.7 248l-2.2 .6-.1 .7"/>
<path d="M136.8 245.1v.4M136.8 246.8v.4h2M136.8 245.5v1.3M137.1 248.8l-.1 .3-.9 .1M137.1 248.8l-1.3 .2M137.5 249.6l-2.5 .4-.6 .4M137.5 250.4h1.3M138.8 250.1l-1.3 .3M138.8 250.1l.1 .1M138.8 250.1v.3M138.8 250.4h.1M138.9 250.2v.2"/>
<path d="M140.7 248.9v.6a3 3 0 0 1-1.9 .6M140.7 249.3l.2 .1v1h-2M140.9 245.1l.3 .4M140.9 247.4v1.4l-.1 .1-2.1 .5-3.8 .6-.7 .3M140.9 249.6l-2 .6M141.2 246.8h-2.3l-.1 .4M141.2 246.8l-.3 .4h.9M141.2 245.5h-2.3l-.1-.4v2.1M141.2 245.5v1.3M141.2 247.4h.1M141.9 245.1l.3 .4M142.1 246.8l-.3 .4"/>
<path d="M142.1 246.8h.1M142.1 245.5l-.3-.4v2.1M142.1 245.5h.1M142.1 245.5v1.3M142.2 245.1a3.9 3.9 0 0 1 2.3 2.2M142.2 246.8l-.5 .6h-8.4M142.2 245.5v1.3M142.3 244.8a4.1 4.1 0 0 1 2.5 2.4M142.3 244.8l-.1 .3M144.5 247.3l.4 .2M144.8 247.2l-.3 .1M144.8 247.2l.1 .3"/>
<path d="M145.2 247.1l-.4 .1M145.2 247.1v.3M145.2 247.4l-.3 .1M145.5 247.1v.2l-.3 .1M145.5 247.1h-.3M151.4 244.6a3.3 3.3 0 0 0-3.9-1.1 3.3 3.3 0 0 0-2 3.6M151.4 244.6l.5 .1M151.7 244.4a3.7 3.7 0 0 0-4.3-1.2 3.7 3.7 0 0 0-2.2 3.9M151.7 244.4l-.3 .2M151.7 244.4l.2 .3M152 244.2l-.3 .2M152 244.2l.2 .3"/>
<path d="M152.2 244.5l-.3 .2M152.4 244.1l-.2 .4M152.4 244.1l-.4 .1M157.5 240.1a3.3 3.3 0 0 0-4.1 0 3.3 3.3 0 0 0-1 4M157.9 240.1h-.4"/>
<circle cx="137.6" cy="38.2" r=".67"/>
<circle cx="123.4" cy="44.1" r=".83"/>
<circle cx="137.5" cy="58.2" r="26"/>
<circle cx="137.6" cy="58.2" r="25.1"/>
<circle cx="137.6" cy="58.2" r="24.8"/>
<circle cx="137.6" cy="58.3" r="25.8"/>
<circle cx="151.7" cy="44.1" r=".83"/>
<circle cx="157.6" cy="58.2" r=".67"/>
<circle cx="123.4" cy="72.4" r=".84"/>
<circle cx="151.7" cy="72.4" r=".84"/>
<circle cx="113.5" cy="219.5" r=".68"/>
<circle cx="113.6" cy="219.5" r="1"/>
<circle cx="116.8" cy="207.5" r=".82"/>
<circle cx="116.8" cy="207.5" r="1.18"/>
<circle cx="158.3" cy="207.5" r=".83"/>
<circle cx="158.3" cy="207.5" r="1.17"/>
<circle cx="125.6" cy="240.2" r=".82"/>
<circle cx="125.6" cy="240.3" r="1.18"/>
<circle cx="149.6" cy="240.2" r="1.17"/>
<circle cx="149.6" cy="240.3" r=".83"/>
</g>
<g fill="none" stroke="#808080" stroke-width=".2">
<path d="M57 37l-1.6 4M84.9 37.5h3.3M85.3 38.8l1.3 1.9M86.6 37.5v3.2M87.8 38.8l-1.2 1.9M92.6 39h6.3l23.7 5M138.1 37.9l2.5-2.2 .6 .8zM167.6 22.9h-6.4l-23.1 15M167.6 25.4h39.8v6.4h-39.8zM168.6 28.5h5.1M171.1 25.9v5.1M174.6 25.4v6.4"/>
<path d="M176.9 20.9l-1.6 4M177.8 26.7l-1.4 3.5M188.3 25.4v6.4M191.8 21.4h3.2M192.2 22.7l1.2 1.9M193.4 21.4v3.2M194.6 22.7l-1.2 1.9M194.7 25.4v6.4M201 25.4v6.4M52.8 41.5h39.8v6.4h-39.8zM53.8 44.6h5.1M56.3 42v5.1"/>
<path d="M59.8 41.5v6.4M63 42.8l-1.4 3.4M73.5 41.5v6.4M79.9 41.5v6.4M86.2 41.5v6.4M113.3 58.9l3.3-.4-3 1.4zM116.6 58.5l-24.3 7.4h-6.4M119.5 42.8l3.1 1.2-3.3-.3zM137.2 58.2h.7M137.5 58.2l14.2 14.2M137.5 57.9v.7M46.1 68.5h39.8v6.3h-39.8z"/>
<path d="M47.1 71.5h5.1M49.7 68.9v5.1M53.1 68.5v6.3M56.3 69.8l-1.3 3.4M65.6 64.4h3.2M66 65.7l1.2 2M66.9 68.5v6.3M67.2 64.4v3.3M68.4 65.7l-1.2 2M73.2 68.5v6.3M79.6 68.5v6.3M127.6 75.6l-10.3 17.7h-6.3"/>
<path d="M127.6 75.6l-1.3 3.1-.9-.5zM152.6 73.3l14 14M99.2 90.7h11.5v5.1h-11.5zM103.5 91.3l-1.6 4M137.5 85v14.3M137.5 96.2l3.3-.7 .1 1zM144.6 95.5a39 39 0 0 1-7.1 .7M151 90.7h8.3v5.1h-8.3zM161.6 86.9l2.8-1.8-2.1 2.6zM164.4 85.1a36.9 36.9 0 0 1-7.3 5.6M112.7 106.8v18.8M112.7 110h14.4"/>
<path d="M112.7 110l3.4-.5v1zM127.5 107.4h19.6v5.1h-19.6zM131.7 108l-1.6 4M137.5 115.2v7.2M137.5 118.4l3.4-.5v1zM147.4 110h14.9M147.6 118.4h-10.1M147.9 115.8h6v5h-6zM158.8 117.7l3.3 .5-3.3 .5zM159 109.5l3.3 .5-3.3 .5zM162.1 115l.2 14.7M162.1 118.2l-7.9 .1"/>
<path d="M162.3 106.8v18.8M274.6 111.8l24.8 10.3M277.6 113.1l-.7 3.2-1-.3zM277.6 113.1a70.6 70.6 0 0 0-5 19.9M353.9 112.5h-6.3l-7.4 27.8M73.2 126.8h38.3M76.4 126.8v15.6M76.4 126.8l.5 3.3h-1zM188.1 126h36.7v6.4h-36.7zM188.1 129.2h-6.3l-27.6 9.4M188.4 139.9h36.6v6.4h-36.6zM189.9 128.6a3.4 3.4 0 0 1 3.8-1.1 3.4 3.4 0 0 1 2.3 3.2h-6.9l.2-1z"/>
<path d="M196.7 126v6.4M197 139.9v6.4M205.7 126v6.4M206 139.9v6.4M212.1 126v6.4M212.3 139.9v6.4M218.4 126v6.4M218.7 139.9v6.4M252 133.6a16.8 16.8 0 0 0 0 15.2M292.3 133.6a17.1 17.1 0 0 1 0 15.2M300.6 122.6l42.7 17.7-42.7 17.6zM302.4 123.3l-1.8 1.8"/>
<path d="M304.3 139.4l-3.7 3.7M304.3 136.4l-3.7 3.7M304.5 124.2l-3.9 3.9M306.6 125.1l-6 6M308.8 125.9l-8.2 8.2M310.9 126.8l-10.3 10.3M313 127.7l-7.7 7.7M315.1 128.6l-6.8 6.8M317.2 129.5l-6 5.9M319.3 130.4l-5.1 5M321.5 131.2l-4.3 4.2M323.6 132.1l-3.4 3.3"/>
<path d="M325.7 133l-3.6 3.6M327.8 133.8l-5.7 5.8M329.9 134.7l-7.8 7.9M332 135.6l-15.9 16M334.2 136.5l-13 12.9M336.3 137.4l-10 9.9M338.4 138.2l-7 7M339.8 139.8l-3.3 3.3M339.9 139.9l.7 .7M340.2 139.8v1M340.6 136.9l1 .3-1.4 3.1zM340.6 139.9l-.7 .7"/>
<path d="M76.4 150.6v15.1M91.5 150.3h18.8M94.2 147h1l-.5 3.3zM94.7 144v6.3M188.4 143.1h-6.3l-40.3 15.3M190.4 142.2a3.4 3.4 0 0 1 3.8-.8 3.4 3.4 0 0 1 2.1 3.2h-6.9a3.4 3.4 0 0 1 1-2.4zM272.7 148.8a72 72 0 0 0 4.9 18.7M299.4 158.4l-24.8 10.3M304.3 142.4l-3.7 3.7M306.4 143.3l-5.8 5.7M309.3 143.3l-8.7 8.7M312.3 143.3l-11.7 11.7"/>
<path d="M315.3 143.3l-14.6 14.6M318.3 143.3l-12.4 12.5M321.3 143.3l-10.3 10.4M339.7 140.3h1M340.2 141.5v40.3M341.5 140.3h47.6M341.8 140.8l-.2 .2M343.3 141.5v30.2l2 5v5.1M73.2 165.7h34.4M75.9 162.4h1l-.5 3.3zM94.7 165.7v6.4M94.7 165.7l.5 3.4h-1z"/>
<path d="M275.9 164.6l1-.4 .7 3.3zM351.4 173v8.8M380.4 165.7h8.7M91.4 180.9l-1.5 4M99.8 197.7l15.9 9.1M102.6 199.3l-1.1 3.1-.9-.4zM102.6 199.3a41.9 41.9 0 0 0-3.3 7.1M107 182.9h6.4l8.2 12.4M119.3 192.8l.9-.6 1.4 3.1zM175.4 199.2h6.4v6.4h-6.4zM176.8 185.1h-5.5l-12.6 21.7M178.4 187.6h31.5v6.4h-31.5z"/>
<path d="M179.5 190.8h3.8M181.4 188.9v3.8M184.7 187.6v6.4M193.2 187.6v6.4M198.9 187.6v6.4M203.9 187.6v6.4M209.8 183.6h3.2M210.2 184.9l1.2 1.9M211.4 183.6v3.2M212.6 184.9l-1.2 1.9M94 219.5h16M96.8 216.1l1 .1-.6 3.3z"/>
<path d="M97.4 206.4h8.4v5h-8.4zM98 211.4a39.7 39.7 0 0 0-.8 8.1M116.8 207.5l20.7 12 12 20.8M137.2 219.5h.7M137.5 219.1v.7M160 203.6l.8 .6-2 2.6zM162.2 219.1l2.6-2 .5 .8zM165.2 219.5h16M178 219.5l.3 3.3-1-.1zM178 219.5a39.9 39.9 0 0 1-3.9 17.3M178.6 205.6v5.9M178.6 208.4l1.6 3.1h-3.2z"/>
<path d="M181.8 211.5h-6.4l-13.2 7.6M230.5 210h3.2M230.9 211.3l1.2 2M232.1 210v3.3M233.3 211.3l-1.2 2M50.6 238.4l-1.6 4.1M78.4 239h3.2M79.9 239v3.2M95.1 224.1h6.4v6.4h-6.4zM98.3 230.5v10M98.3 237.3l1.6 3.2h-3.2zM113.2 220.1l-11.7 20.4h-6.4"/>
<path d="M113.2 220.1l-1.2 3.1-.9-.5zM122.9 238.5l-14 18.1h-6.3M171.7 236.8h8.3v5h-8.3zM78.7 240.2l1.2 2M81.2 240.2l-1.3 2M82.3 254.6l-1.7 4M120.5 240.8l2.4-2.3-1.6 2.9zM150.2 241.4l9.1 15.8M157.8 254.5l2.5-2.2 .5 .9zM171.2 241.8a41.2 41.2 0 0 1-13.4 12.7"/>
<circle cx="56.2" cy="39" r="1.42"/>
<circle cx="171.1" cy="28.5" r="1.71"/>
<circle cx="176.1" cy="22.9" r="1.41"/>
<circle cx="177.1" cy="28.5" r="1.2"/>
<circle cx="56.4" cy="44.6" r="1.71"/>
<circle cx="62.3" cy="44.5" r="1.2"/>
<circle cx="137.6" cy="58.3" r="20"/>
<circle cx="49.7" cy="71.5" r="1.71"/>
<circle cx="55.7" cy="71.5" r="1.2"/>
<circle cx="102.7" cy="93.3" r="1.41"/>
<circle cx="130.9" cy="110" r="1.4"/>
<circle cx="90.7" cy="182.9" r="1.41"/>
<circle cx="181.4" cy="190.8" r="1.28"/>
<circle cx="137.5" cy="219.5" r="29"/>
<circle cx="137.6" cy="219.5" r="24"/>
<circle cx="49.8" cy="240.5" r="1.41"/>
<circle cx="81.5" cy="256.6" r="1.4"/>
<circle cx="419.6" cy="253.6" r="1.62"/>
<circle cx="419.6" cy="257.1" r="1.61"/>
<circle cx="419.6" cy="250.3" r="1.61"/>
<circle cx="419.4" cy="263.8" r="1.62"/>
<circle cx="419.5" cy="260.5" r="1.6"/>
</g>
<circle cx="419.4" cy="267.6" r="1.57" fill="none" stroke="#000" stroke-width=".2"/>
<g fill="none" stroke="#c0c0c0" stroke-width=".2">
<path d="M15.9 9.1h400v260.4h-400zM65.9 6.9v2.2M115.9 6.9v2.2M165.9 6.9v2.2M215.6 8h.6l-.3 1.1zM215.7 8l.2 1.1M215.9 6.9v2.2M216 8l-.1 1.1M265.9 6.9v2.2M315.9 6.9v2.2M365.9 6.9v2.2M12.7 74.3h3.2"/>
<path d="M415.9 74.3h3.2M12.7 139.3h3.2M14.2 139.1l1.7 .2M14.2 138.7l1.7 .6-1.7 .5zM15.9 139.3l-1.7 .3M415.9 139.4h3.2M415.9 139.4l1.8-.6v1.2zM415.9 139.4l1.8 .3M417.7 139.2l-1.8 .2M12.7 204.5h3.2M335.9 219.6v49.9M415.9 204.5h3.2"/>
<path d="M415.9 219.6h-129.3v49.9M286.5 237.1h49.4M335.9 238.6h80M286.6 240.2h49.3M286.6 257.7h49.3M286.6 250.3h49.3M286.6 245.7h49.3M322.7 252.7l5-1.6v5.4l-5-1.5zM335.9 251.2h80M345.9 251.2v12.9M401.4 251.2v12.9M65.9 269.5v2.1"/>
<path d="M115.9 269.5v2.1M155.9 269.5v2.1M205.9 269.5v2.1M205.9 269.5l.3 .8h-.6zM255.9 269.5v2.1M286.6 264.8h49.3M305.9 269.5v2.1M335.9 264.1h80M358.8 264.1v5.4M365.9 269.5v2.1M391.5 264.1v5.4"/>
<circle cx="317.1" cy="253.8" r="2.68"/>
<circle cx="317.1" cy="253.8" r="1.15"/>
</g>
<path d="M137.6 137.3v-13.6" fill="none" stroke="#808080" stroke-width=".2" stroke-dasharray="15.2 1.3 1.3 1.3" stroke-dashoffset="10.3" stroke-linecap="butt"/>
<path d="M351.4 171.7v-47.1" fill="none" stroke="#808080" stroke-width=".2" stroke-dasharray="15.2 1.3 1.3 1.3" stroke-dashoffset="3.1" stroke-linecap="butt"/>
<path d="M136.9 58.2h-24.8M137.6 57.6v-24.8M137.6 58.9v24.8M138.2 58.2h24.8" fill="none" stroke="#808080" stroke-width=".2" stroke-dasharray="15.2 1.3 1.3 1.3" stroke-dashoffset="4.7" stroke-linecap="butt"/>
<path d="M136.9 219.5h-25.7M137.6 218.8v-25.7M138.2 219.5h25.7M137.6 220.1v25.7" fill="none" stroke="#808080" stroke-width=".2" stroke-dasharray="15.2 1.3 1.3 1.3" stroke-dashoffset="4.3" stroke-linecap="butt"/>
<g fill="#808080">
<path d="M154 138.3l-.1 .4 .3-.1-.3 .1a.34 .34 0 0 0 .5 .2 .34 .34 0 0 0 .1-.5 .34 .34 0 0 0-.5-.1zM141.6 158.2l-.1 .3 .3-.1-.3 .1a.34 .34 0 0 0 .4 .2 .34 .34 0 0 0 .2-.5 .34 .34 0 0 0-.5 0zM340.6 136.9l1 .3-1.4 3.1zM98.3 237.3l1.6 3.2h-3.2zM178.6 208.4l1.6 3.1h-3.2z"/>
<path d="M277.6 113.1l-.7 3.2-1-.3zM275.9 164.6l1-.4 .7 3.3zM137.5 96.2l3.3-.7 .1 1zM161.6 86.9l2.8-1.8-2.1 2.6zM127.6 75.6l-2.2 2.6 .9 .5zM119.3 192.8l2.3 2.5-1.4-3.1zM102.6 199.3l-1.1 3.1-.9-.4zM96.8 216.1l1 .1-.6 3.3zM157.8 254.5l2.5-2.2 .5 .9zM178 219.5l.3 3.3-1-.1zM120.5 240.8l.8 .6 1.6-2.9z"/>
<path d="M112.7 110l3.4-.5v1zM159 109.5l3.3 .5-3.3 .5zM137.5 118.4l3.4-.5v1zM158.8 117.7l3.3 .5-3.3 .5zM75.9 162.4h1l-.5 3.3zM76.4 126.8l.5 3.3h-1zM94.7 165.7l.5 3.4h-1zM94.2 147h1l-.5 3.3zM138.1 37.9l3.1-1.4-.6-.8zM119.5 42.8l-.2 .9 3.3 .3zM113.3 58.9l.3 1 3-1.4zM113.2 220.1l-2.1 2.6 .9 .5zM160 203.6l-1.2 3.2 2-2.6zM162.2 219.1l3.1-1.2-.5-.8z"/>
</g>
<g font-size="8.5">
<text x="338.1" y="261.8">B</text>
<text x="350.6" y="261.8">700-105333</text>
<text x="404" y="261.4">04</text>
</g>
<text font-size="5.3" fill="#808080" x="286.6" y="216.5">Model Number: OS1-07b-cccc-ddddd-XX-fff-ggg</text>
<text font-size="4.9" x="356.4" y="246.7">OS1ExteriorSpec</text>
<g font-size="4.2" fill="#808080">
<text x="167.6" y="24.5">2X</text>
<text x="179.6" y="24.5">2.014</text>
<text x="197.1" y="24.5">3.5 MIN</text>
<text x="180.7" y="30.2">0.8</text>
<text x="189.9" y="30.2">A</text>
<text x="196.6" y="30.2">B</text>
<text x="202.5" y="30.2">C</text>
<text x="47.6" y="40.5">4X</text>
<text x="59.7" y="40.5">M3X0.5 - 6H</text>
<text x="90.2" y="40.5">4</text>
<text x="65.9" y="46.3">0.8</text>
<text x="75.1" y="46.3">A</text>
<text x="81.8" y="46.3">B</text>
<text x="87.7" y="46.3">C</text>
<text x="40.1" y="67.5">2X 2.014 X 3</text>
<text x="70.9" y="67.5">3.5 MIN</text>
<text x="59.3" y="73.2">0.8</text>
<text x="68.5" y="73.2">A</text>
<text x="75.2" y="73.2">B</text>
<text x="81" y="73.2">C</text>
<text x="105" y="94.8">60</text>
<text x="144.6" y="94.8">8X</text>
<text x="152" y="94.8">45°</text>
<text x="133.2" y="111.5">74.388</text>
<text x="148.9" y="119.9">1°</text>
<text x="354.5" y="114.1">Beam Origin</text>
<text x="198.3" y="130.8">0.7</text>
<text x="207.3" y="130.8">A</text>
<text x="214" y="130.8">B</text>
<text x="219.9" y="130.8">C</text>
<text x="269" y="137.8">45°</text>
<text x="252" y="142.8">QUERY SENSOR FOR</text>
<text x="304.9" y="143.3">KEEPOUT</text>
<text x="309.4" y="139.2">FOV</text>
<text x="390.3" y="141.9">38.195±0.35</text>
<text x="71.1" y="145.6">58.85</text>
<text x="72.3" y="149.7">58.1</text>
<text x="198.6" y="144.7">0.5</text>
<text x="207.6" y="144.7">A</text>
<text x="214.3" y="144.7">B</text>
<text x="220.2" y="144.7">C</text>
<text x="257.6" y="147.8">BEAM ANGLES</text>
<text x="188.4" y="150.4">ALL SURFACES ON</text>
<text x="188.4" y="155.4">ALUMINUM BASE</text>
<text x="85.3" y="159.7">23.12±0.2</text>
<text x="188.4" y="160.4">UNLESS OTHERWISE SPECIFIED</text>
<text x="390.3" y="167.3">0</text>
<text x="93" y="184.4">87±0.1</text>
<text x="353" y="185.2" transform="rotate(-90 353 185.2)">0</text>
<text x="178.4" y="186.7">4X M3X0.5 - 6H</text>
<text x="215.1" y="186.7">3 MIN</text>
<text x="186.1" y="192.4">0.2</text>
<text x="194.5" y="192.4">A</text>
<text x="200.2" y="192.4">B</text>
<text x="205.2" y="192.4">C</text>
<text x="176.9" y="204">C</text>
<text x="341.8" y="204" transform="rotate(-90 341.8 204)">16.721±0.2</text>
<text x="346.9" y="204" transform="rotate(-90 346.9 204)">12.085±0.2</text>
<text x="91" y="210.5">2X</text>
<text x="98.4" y="210.5">30°</text>
<text x="181.8" y="213.1">2.014±0.005 X 2.26±0.13</text>
<text x="235.7" y="213.1">3 MIN</text>
<text x="97.1" y="228.9">B</text>
<text x="53.3" y="242">2.014±0.005</text>
<text x="83.6" y="242">3 MIN</text>
<text x="165.3" y="240.9">2X</text>
<text x="172.6" y="240.9">60°</text>
<text x="83.8" y="258.2">72±0.075</text>
</g>
<g font-size="3.5">
<text x="371.9" y="227">Ouster, Inc.</text>
<text x="371.9" y="230.5">350 Treat Ave</text>
<text x="371.9" y="234">San Francisco, CA</text>
<text x="371.9" y="237.6">94110</text>
</g>
<g font-size="3.4">
<text x="336.9" y="241.8">TITLE:</text>
<text x="337.9" y="254.3">SIZE</text>
<text x="347.2" y="254.5">DWG. NO.</text>
<text x="405.7" y="254.5">REV</text>
<text x="339.1" y="268">SCALE: 2:3</text>
<text x="362.8" y="268">MASS: 517.8g</text>
<text x="394.1" y="268">SHEET 3 OF 5</text>
</g>
<g font-size="3.2">
<text x="38.3" y="6.7">8</text>
<text x="90.2" y="6.7">7</text>
<text x="139.7" y="6.5">6</text>
<text x="190" y="6.5">5</text>
<text x="240.4" y="6.6">4</text>
<text x="290.4" y="6.7">3</text>
<text x="340.4" y="6.5">2</text>
<text x="391.9" y="6.7">1</text>
<text x="418.9" y="40.7">D</text>
<text x="11.7" y="44.3">D</text>
<text x="418.4" y="106.4">C</text>
<text x="11.7" y="109">C</text>
<text x="11.7" y="173">B</text>
<text x="419.4" y="170.6">B</text>
<text x="11.7" y="240">A</text>
<text x="418.6" y="236.8">A</text>
<text x="38.8" y="273.8">8</text>
<text x="90.4" y="273.8">7</text>
<text x="140.2" y="273.8">6</text>
<text x="190.1" y="273.9">5</text>
<text x="240.5" y="273.8">4</text>
<text x="289" y="273.9">3</text>
<text x="339.1" y="273.8">2</text>
<text x="391.4" y="274.1">1</text>
</g>
<g font-size="2.8" fill="#808080">
<text x="420.4" y="251.1" transform="rotate(-90 420.4 251.1)">5</text>
<text x="420.4" y="254.4" transform="rotate(-90 420.4 254.4)">4</text>
<text x="420.4" y="257.8" transform="rotate(-90 420.4 257.8)">3</text>
<text x="420.3" y="261.3" transform="rotate(-90 420.3 261.3)">2</text>
<text x="420.2" y="264.6" transform="rotate(-90 420.2 264.6)">1</text>
</g>
<text font-size="2.8" x="420.2" y="268.2" transform="rotate(-90 420.2 268.2)">F</text>
<g font-size="2.1">
<text x="299.2" y="239.4">DIMENSIONS ARE IN MM</text>
<text x="298.3" y="268">DO NOT SCALE DRAWING</text>
</g>
<g font-size="2">
<text x="288.5" y="225.6">THE INFORMATION CONTAINED IN THIS</text>
<text x="294.2" y="222.3">PROPRIETARY AND CONFIDENTIAL</text>
<text x="288.5" y="228.1">DRAWING IS THE SOLE PROPERTY OF OUSTER</text>
<text x="288.5" y="230.7">INC. ANY REPRODUCTION IN PART OR AS A</text>
<text x="288.5" y="233.2">WHOLE WITHOUT THE WRITTEN PERMISSION OF</text>
<text x="288.5" y="235.7">OUSTER INC IS PROHIBITED.</text>
<text x="287.2" y="242.2">MATERIAL</text>
<text x="287.1" y="247.8">FINISH</text>
<text x="294.2" y="253.3">THIRD ANGLE</text>
<text x="294.2" y="255.8">PROJECTION</text>
<text x="296.1" y="260.6">INTERPRET DRAWING PER ASME</text>
<text x="296.9" y="263.1">Y14.5-2018 AND Y14.100-2017</text>
</g>
</svg>
